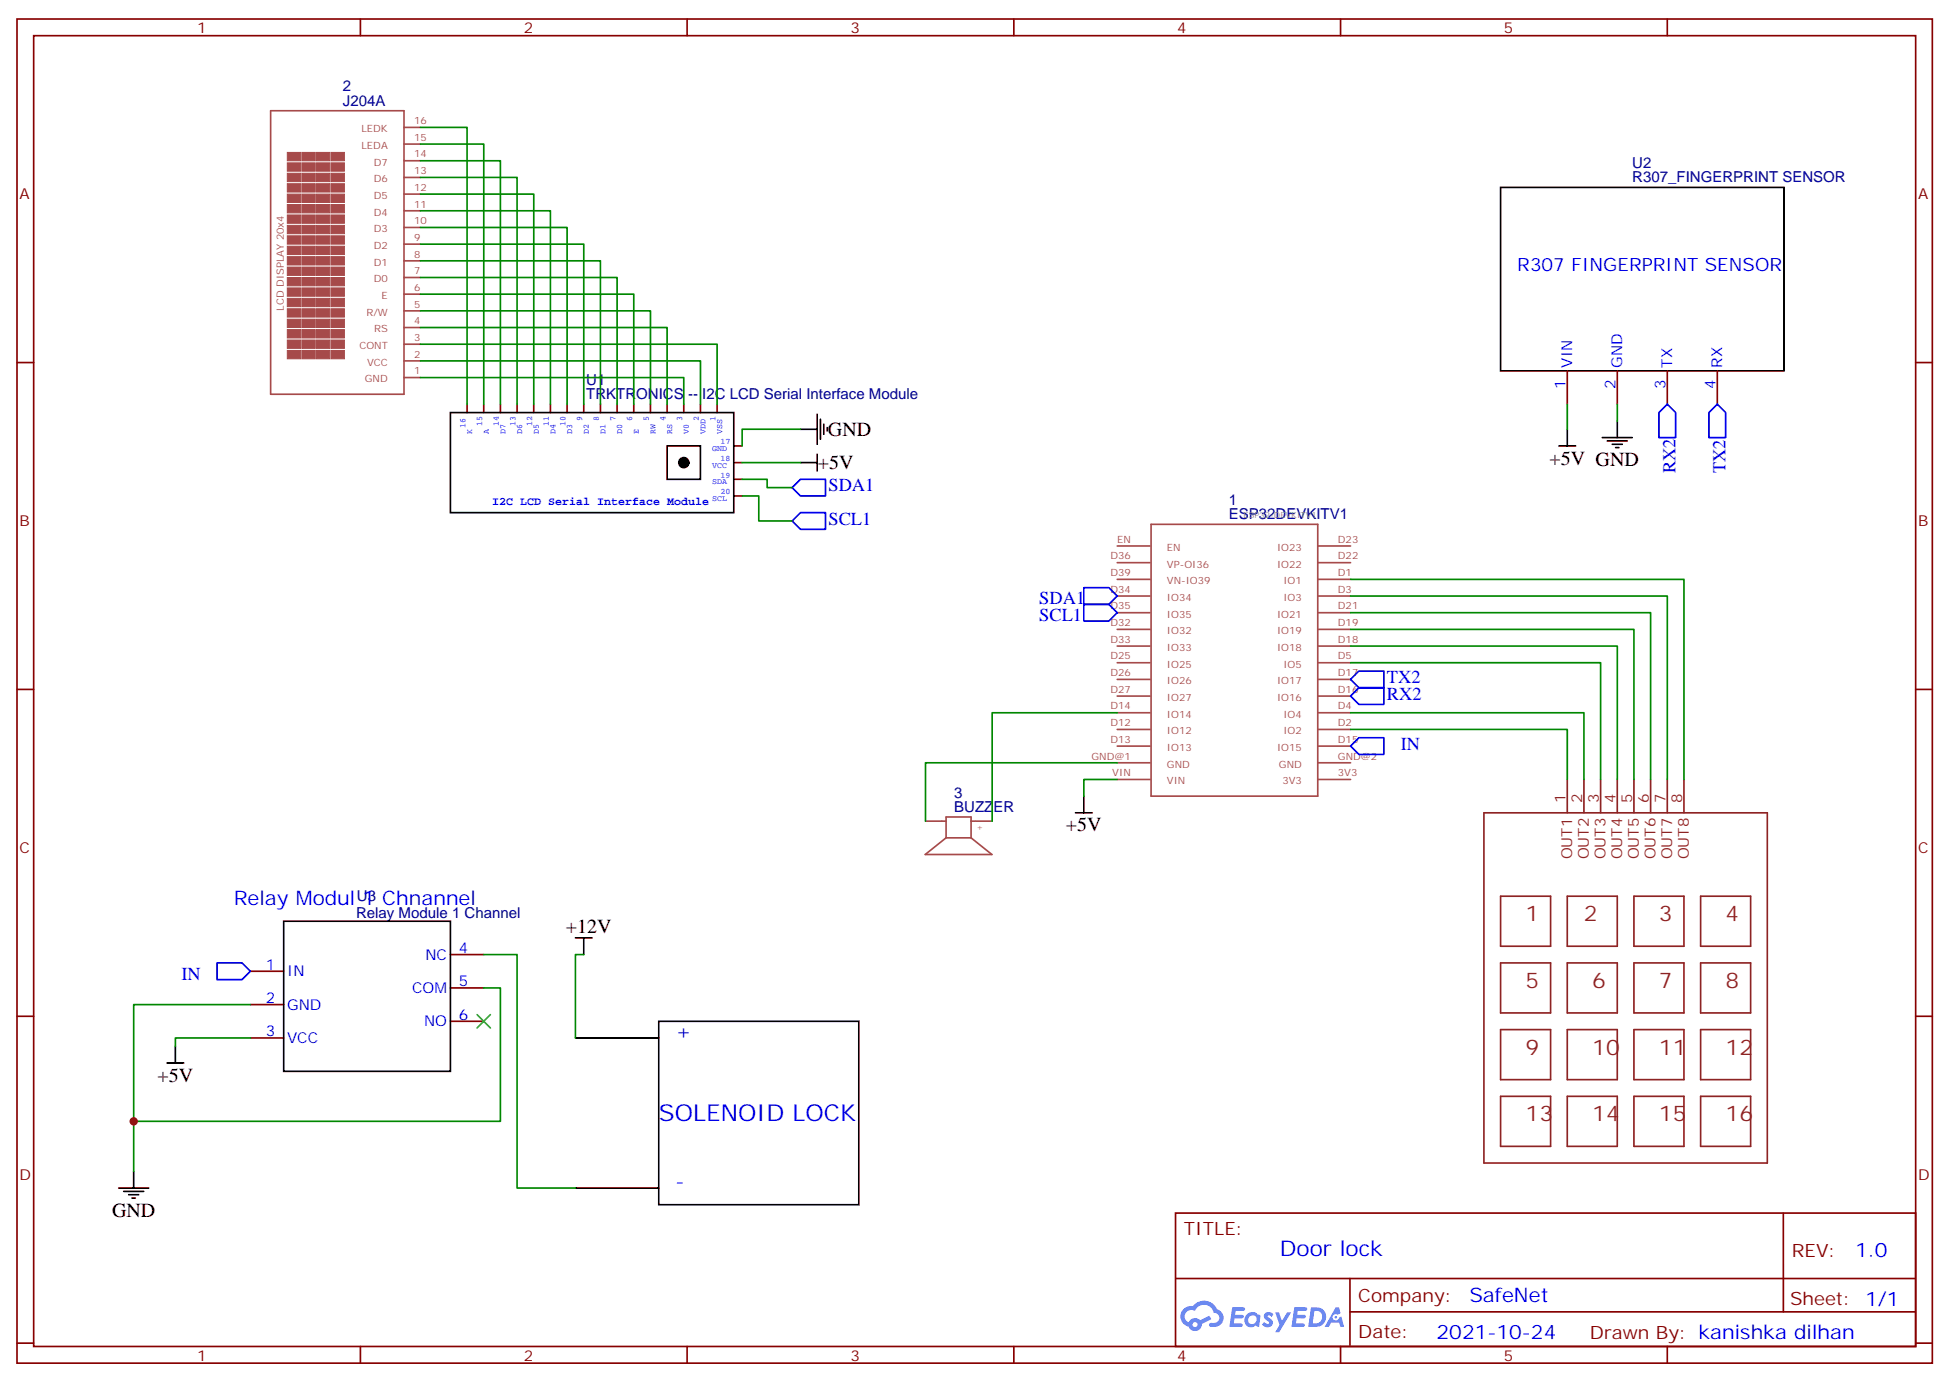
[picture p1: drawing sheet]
<svg xmlns="http://www.w3.org/2000/svg" width="412mm" height="292mm" viewBox="0 0 412 292" stroke-linecap="round" stroke-linejoin="round" font-family="sans-serif">
<g fill="none" stroke="#870000" stroke-width=".35">
<path d="M3.6 4h405.3v284.4h-405.3zM7.1 7.5h398.3v277.3h-398.3zM76.3 4v3.5M145.4 4v3.5M214.6 4v3.5M283.7 4v3.5M352.8 4v3.5M3.6 76.7h3.5M405.4 76.7h3.5M3.6 145.8h3.5M405.4 145.8h3.5M3.6 215h3.5"/>
<path d="M405.4 215h3.5M248.8 256.6h156.6v28.2h-156.6zM377.4 256.6v20.9M248.8 270.5h156.5M285.7 277.5h119.6M285.7 270.5v14.1M3.6 284.1h3.5M76.3 284.8v3.6M145.4 284.8v3.6M214.6 284.8v3.6M283.7 284.8v3.6M352.8 284.8v3.6"/>
<path d="M405.4 284.1h3.5"/>
</g>
<g fill="#5487ff">
<path d="M267.8 277.8a1.22 1.22 0 0 1 1.7 .3l-.4 .5a.47 .47 0 0 0-.3-.4 .47 .47 0 0 0-.6 .2l.1 .1a1.55 1.55 0 0 1 1.1 1.5 1.34 1.34 0 0 1-2.3 .2l.4-.5 .8 .4a.29 .29 0 0 0 .3-.3 .29 .29 0 0 0-.3-.3 1.04 1.04 0 0 1-.5-1.7z"/>
<path d="M260.8 276.5h2.1a.43 .43 0 0 1 .5 .1 .43 .43 0 0 1 .1 .5l-.4 .2h-1.6l-.1 .8h1.5a.37 .37 0 0 1 .3 .4 .37 .37 0 0 1-.4 .4h-1.5l-.2 1.1h1.3a.43 .43 0 0 1 .5 0 .43 .43 0 0 1 .1 .5l-.4 .2h-2.4z"/>
<path d="M273.9 276.5h2.1a.43 .43 0 0 1 .5 .1 .43 .43 0 0 1 .1 .5l-.3 .2h-1.7l-.1 .8h1.5a.37 .37 0 0 1 .4 .4 .37 .37 0 0 1-.4 .4h-1.6l-.1 1.1h1.2a.43 .43 0 0 1 .5 0 .43 .43 0 0 1 .1 .5l-.3 .2h-2.5z"/>
<path d="M282.7 276.5h.7l.3 1.3-.6 .3a.69 .69 0 0 0-1 .3 .69 .69 0 0 0 .4 1 .69 .69 0 0 0 .9-.7l.5-.2 .5 2.2h-.7l-.3-.9h-1.7l-.5 .9h-.9z"/>
<path d="M269.9 277.6h.8l.6 1.8 1.1-1.8h.8l-2.5 4.2h-.8l.9-1.5z"/>
<path d="M277.5 276.5l-.6 4.2h1.3a2.11 2.11 0 0 0 2.5-2.1 2.11 2.11 0 0 0-2.6-2.1zM278.2 277.3a1.39 1.39 0 0 1 1.6 1.4 1.39 1.39 0 0 1-1.7 1.3h-.3z"/>
<path d="M263.8 278.2a1.47 1.47 0 0 0-.2 2.1 1.47 1.47 0 0 0 2.1 .1l.8 .3 .2-2.3-.1-.3h-.4a1.49 1.49 0 0 0-2.4 .1zM264.4 278.5a.92 .92 0 0 1 1.6 .6 .92 .92 0 0 1-1.3 1 .9 .9 0 0 1-.3-1.6z"/>
<path d="M250.5 276.9a2.18 2.18 0 0 0 1.1 3.7 1.44 1.44 0 0 0 1.6 .9 1.44 1.44 0 0 0 1.1-1.4l2.1-1-.5-.8-1.9 1a1.47 1.47 0 0 0-2.4 .4 1.39 1.39 0 0 1-.7-1.9 1.39 1.39 0 0 1 2-.5 2.08 2.08 0 0 1 2.1-1.3 2.08 2.08 0 0 1 1.9 1.7 1.07 1.07 0 0 1 1.2 1 1.07 1.07 0 0 1-1.1 1.1h-.6a.43 .43 0 0 0-.5 .4 .43 .43 0 0 0 .4 .5 2 2 0 0 0 2.4-1 2 2 0 0 0-.7-2.6l-.5-.2a2.98 2.98 0 0 0-5-.6l-1.1 .1zM252.4 280.2a.55 .55 0 0 1 1.1 0 .55 .55 0 0 1-1.1 0z"/>
<circle cx="282.7" cy="278.6" r=".26"/>
</g>
<g fill="none" stroke="#a64a4a" stroke-width=".35">
<path d="M57.3 23.4h28.2v60h-28.2zM85.5 37.5h3.5M85.5 34h3.5M85.5 30.5h3.5M85.5 27h3.5M85.5 58.7h3.5M85.5 55.2h3.5M85.5 51.6h3.5M85.5 48.1h3.5M85.5 44.6h3.5M85.5 41.1h3.5M85.5 79.9h3.5"/>
<path d="M85.5 76.3h3.5M85.5 72.8h3.5M85.5 69.3h3.5M85.5 65.8h3.5M85.5 62.2h3.5M236.4 119h7M236.4 115.5h7M243.6 110.9h35.3v57.5h-35.3zM278.9 119h6.9M278.9 115.5h6.9M236.4 136.7h7M236.4 133.1h7"/>
<path d="M236.4 129.6h7M236.4 126.1h7M236.4 122.6h7M278.9 136.7h6.9M278.9 133.1h6.9M278.9 129.6h6.9M278.9 126.1h6.9M278.9 122.6h6.9M236.4 157.8h7M236.4 154.3h7M236.4 150.8h7M236.4 147.2h7"/>
<path d="M236.4 143.7h7M236.4 140.2h7M278.9 157.8h6.9M278.9 154.3h6.9M278.9 150.8h6.9M278.9 147.2h6.9M278.9 143.7h6.9M278.9 140.2h6.9M195.9 173.7h4.3M200.2 177.2v-4.4h5.3v4.4M200.2 177.2h5.3M200.2 177.2l-4.4 3.6h14.1l-4.4-3.6"/>
<path d="M205.5 173.7h.9M206.5 173.7h3.5M236.4 164.9h7M236.4 161.4h7M278.9 164.9h6.9M278.9 161.4h6.9"/>
</g>
<g fill="none" stroke="#870000" stroke-width=".35">
<path d="M331.7 78.5v7M342.3 78.5v7M352.8 78.5v7M363.4 78.5v7M98.8 85.5v1.8M102.4 85.5v1.8M105.9 85.5v1.8M109.4 85.5v1.8M113 85.5v1.8M116.5 85.5v1.8M120 85.5v1.8M123.5 85.5v1.8"/>
<path d="M127.1 85.5v1.8M130.6 85.5v1.8M134.1 85.5v1.8M137.7 85.5v1.8M141.2 85.5v1.8M144.7 85.5v1.8M148.2 85.5v1.8M151.8 85.5v1.8M155.3 94.3h1.8M155.3 97.9h1.8M155.3 101.4h1.8M155.3 104.9h1.8"/>
<path d="M53 205.5h7M53 212.5h7M53 219.6h7M95.3 201.9h7.1M95.3 209h7.1M95.3 216h7.1"/>
</g>
<g fill="none" stroke="#000" stroke-width=".35">
<path d="M317.6 39.7h59.9v38.8h-59.9zM95.3 87.3h60v21.1h-60zM141.2 94.3h7v7.1h-7zM169.4 90.8h3.5M169.4 97.9h3.5M172.9 87.6v6.4M172.9 96.1v3.5M173.6 88.7v4.2M174.3 89.7v2.2M175 90.5v.7M329.9 94.3h3.5M331.7 90.8v3.5"/>
<path d="M339.1 92.6h6.3M340.1 93.3h4.3M341.2 94h2.1M341.9 94.7h.7M342.3 89v3.6M227.6 171.9h3.5M229.4 168.4v3.5M60 194.9h35.3v31.7h-35.3zM121.8 198.4h3.5M123.5 198.4v3.5M121.8 219.6h17.6M139.4 216h42.4v38.8h-42.4z"/>
<path d="M35.3 224.9h3.6M37.1 221.3v3.6M25.1 251.3h6.4M26.2 252h4.2M27.2 252.7h2.2M27.9 253.4h.7M28.3 247.8v3.5M121.8 251.3h17.6"/>
</g>
<circle cx="144.7" cy="97.9" r="1.06" fill="#000" stroke="#000" stroke-width=".35"/>
<g fill="#a64a4a" stroke="#a64a4a" stroke-width=".21">
<path d="M60.8 74.1h2.8v1.8h-2.8z"/>
<path d="M60.8 71.9h2.8v1.8h-2.8z"/>
<path d="M60.8 69.7h2.8v1.8h-2.8z"/>
<path d="M60.8 67.5h2.8v1.8h-2.8z"/>
<path d="M60.8 65.3h2.8v1.8h-2.8z"/>
<path d="M60.8 63.1h2.8v1.8h-2.8z"/>
<path d="M60.8 60.9h2.8v1.8h-2.8z"/>
<path d="M60.8 58.7h2.8v1.8h-2.8z"/>
<path d="M60.8 56.5h2.8v1.8h-2.8z"/>
<path d="M60.8 54.3h2.8v1.8h-2.8z"/>
<path d="M60.8 52.1h2.8v1.8h-2.8z"/>
<path d="M60.8 49.9h2.8v1.7h-2.8z"/>
<path d="M60.8 47.7h2.8v1.7h-2.8z"/>
<path d="M60.8 45.5h2.8v1.7h-2.8z"/>
<path d="M60.8 43.3h2.8v1.7h-2.8z"/>
<path d="M60.8 41.1h2.8v1.7h-2.8z"/>
<path d="M60.8 38.9h2.8v1.7h-2.8z"/>
<path d="M60.8 36.7h2.8v1.7h-2.8z"/>
<path d="M60.8 34.4h2.8v1.8h-2.8z"/>
<path d="M60.8 32.2h2.8v1.8h-2.8z"/>
<path d="M63.9 74.1h2.8v1.8h-2.8z"/>
<path d="M63.9 71.9h2.8v1.8h-2.8z"/>
<path d="M63.9 69.7h2.8v1.8h-2.8z"/>
<path d="M63.9 67.5h2.8v1.8h-2.8z"/>
<path d="M63.9 65.3h2.8v1.8h-2.8z"/>
<path d="M63.9 63.1h2.8v1.8h-2.8z"/>
<path d="M63.9 60.9h2.8v1.8h-2.8z"/>
<path d="M63.9 58.7h2.8v1.8h-2.8z"/>
<path d="M63.9 56.5h2.8v1.8h-2.8z"/>
<path d="M63.9 54.3h2.8v1.8h-2.8z"/>
<path d="M63.9 52.1h2.8v1.8h-2.8z"/>
<path d="M63.9 49.9h2.8v1.7h-2.8z"/>
<path d="M63.9 47.7h2.8v1.7h-2.8z"/>
<path d="M63.9 45.5h2.8v1.7h-2.8z"/>
<path d="M63.9 43.3h2.8v1.7h-2.8z"/>
<path d="M63.9 41.1h2.8v1.7h-2.8z"/>
<path d="M63.9 38.9h2.8v1.7h-2.8z"/>
<path d="M63.9 36.7h2.8v1.7h-2.8z"/>
<path d="M63.9 34.4h2.8v1.8h-2.8z"/>
<path d="M63.9 32.2h2.8v1.8h-2.8z"/>
<path d="M67 74.1h2.8v1.8h-2.8z"/>
<path d="M67 71.9h2.8v1.8h-2.8z"/>
<path d="M67 69.7h2.8v1.8h-2.8z"/>
<path d="M67 67.5h2.8v1.8h-2.8z"/>
<path d="M67 65.3h2.8v1.8h-2.8z"/>
<path d="M67 63.1h2.8v1.8h-2.8z"/>
<path d="M67 60.9h2.8v1.8h-2.8z"/>
<path d="M67 58.7h2.8v1.8h-2.8z"/>
<path d="M67 56.5h2.8v1.8h-2.8z"/>
<path d="M67 54.3h2.8v1.8h-2.8z"/>
<path d="M67 52.1h2.8v1.8h-2.8z"/>
<path d="M67 49.9h2.8v1.7h-2.8z"/>
<path d="M67 47.7h2.8v1.7h-2.8z"/>
<path d="M67 45.5h2.8v1.7h-2.8z"/>
<path d="M67 43.3h2.8v1.7h-2.8z"/>
<path d="M67 41.1h2.8v1.7h-2.8z"/>
<path d="M67 38.9h2.8v1.7h-2.8z"/>
<path d="M67 36.7h2.8v1.7h-2.8z"/>
<path d="M67 34.4h2.8v1.8h-2.8z"/>
<path d="M67 32.2h2.8v1.8h-2.8z"/>
<path d="M70.1 74.1h2.8v1.8h-2.8z"/>
<path d="M70.1 71.9h2.8v1.8h-2.8z"/>
<path d="M70.1 69.7h2.8v1.8h-2.8z"/>
<path d="M70.1 67.5h2.8v1.8h-2.8z"/>
<path d="M70.1 65.3h2.8v1.8h-2.8z"/>
<path d="M70.1 63.1h2.8v1.8h-2.8z"/>
<path d="M70.1 60.9h2.8v1.8h-2.8z"/>
<path d="M70.1 58.7h2.8v1.8h-2.8z"/>
<path d="M70.1 56.5h2.8v1.8h-2.8z"/>
<path d="M70.1 54.3h2.8v1.8h-2.8z"/>
<path d="M70.1 52.1h2.8v1.8h-2.8z"/>
<path d="M70.1 49.9h2.8v1.7h-2.8z"/>
<path d="M70.1 47.7h2.8v1.7h-2.8z"/>
<path d="M70.1 45.5h2.8v1.7h-2.8z"/>
<path d="M70.1 43.3h2.8v1.7h-2.8z"/>
<path d="M70.1 41.1h2.8v1.7h-2.8z"/>
<path d="M70.1 38.9h2.8v1.7h-2.8z"/>
<path d="M70.1 36.7h2.8v1.7h-2.8z"/>
<path d="M70.1 34.4h2.8v1.8h-2.8z"/>
<path d="M70.1 32.2h2.8v1.8h-2.8z"/>
</g>
<g fill="none" stroke="#008700" stroke-width=".35">
<path d="M89 27h9.8v58.5M89 30.5h13.4v55M89 34h16.9v51.5M89 37.5h20.4v48M89 41.1h24v44.4M89 44.6h27.5v40.9M89 48.1h31v37.4M89 51.6h34.5v33.9M89 55.2h38.1v30.3M89 58.7h41.6v26.8M89 62.2h45.1v23.3M89 65.8h48.7v19.7"/>
<path d="M89 69.3h52.2v16.2M89 79.9h55.7v5.6M89 76.3h59.2v9.2M89 72.8h62.8v12.7M157.1 97.9h12.3M169.4 90.8h-12.3v3.5M331.7 85.5v5.3M342.3 85.5v3.5M157.1 101.4h5.2v1.8h5.3M157.1 104.9h3.5v5.3h7M285.8 136.7h56.5v28.2M285.8 133.1h60v31.8"/>
<path d="M285.8 129.6h63.5v35.3M285.8 126.1h67v38.8M285.8 122.6h70.6v42.3M236.4 150.8h-26.4v22.9M285.8 154.3h45.9v10.6M285.8 150.8h49.4v14.1M285.8 140.2h52.9v24.7M236.4 161.4h-40.5v12.3M236.4 164.9h-7v3.5M53 212.5h-24.7v35.3M53 219.6h-15.9v1.7M102.4 201.9h7v49.4h12.4"/>
<path d="M102.4 209h3.5v28.2h-77.6M123.5 201.9h-1.7v17.7"/>
</g>
<path d="M352.8 85.5l1.8 1.8v5.3h-3.5v-5.3zM361.7 87.3l1.7-1.8 1.8 1.8v5.3h-3.5zM167.6 103.2l1.8-1.8h5.3v3.5h-5.3zM167.6 110.2l1.8-1.8h5.3v3.6h-5.3zM229.4 124.3h5.3l1.7 1.8-1.7 1.7h-5.3zM229.4 127.8h5.3l1.7 1.8-1.7 1.8h-5.3zM285.8 147.2l1.8-1.7h5.3v3.5h-5.3zM287.6 142h5.3v3.5h-5.3l-1.8-1.8zM287.6 156.1h5.3v3.5h-5.3l-1.8-1.8zM45.9 203.7h5.3l1.8 1.8-1.8 1.7h-5.3z" fill="none" stroke="#00f" stroke-width=".35"/>
<g fill="none" stroke="#8c2424" stroke-width=".35">
<path d="M314 171.9h60v74.1h-60zM331.7 164.9v7M335.2 164.9v7M338.7 164.9v7M342.3 164.9v7M345.8 164.9v7M349.3 164.9v7M352.8 164.9v7M356.4 164.9v7M317.6 189.6h10.6v10.6h-10.6zM331.7 189.6h10.6v10.6h-10.6zM345.8 189.6h10.6v10.6h-10.6z"/>
<path d="M359.9 189.6h10.6v10.6h-10.6zM317.6 203.7h10.6v10.6h-10.6zM317.6 217.8h10.6v10.6h-10.6zM331.7 203.7h10.6v10.6h-10.6zM331.7 217.8h10.6v10.6h-10.6zM345.8 203.7h10.6v10.6h-10.6zM345.8 217.8h10.6v10.6h-10.6zM359.9 203.7h10.6v10.6h-10.6zM359.9 217.8h10.6v10.6h-10.6zM317.6 231.9h10.6v10.6h-10.6zM331.7 231.9h10.6v10.6h-10.6zM345.8 231.9h10.6v10.6h-10.6z"/>
<path d="M359.9 231.9h10.6v10.6h-10.6z"/>
</g>
<path d="M101 214.6l2.8 2.9M103.8 214.6l-2.8 2.9" fill="none" stroke="#3c3" stroke-width=".35"/>
<circle cx="28.3" cy="237.2" r=".88" fill="#c00"/>
<text font-size="4.9" fill="#00f" x="139.4" y="237.2">SOLENOID LOCK</text>
<g font-size="4.6" fill="#8d2323">
<text x="322.9" y="194.9">1</text>
<text x="335.2" y="194.9">2</text>
<text x="351.1" y="194.9">3</text>
<text x="365.2" y="194.9">4</text>
<text x="322.9" y="209">5</text>
<text x="337" y="209">6</text>
<text x="351.1" y="209">7</text>
<text x="365.2" y="209">8</text>
<text x="322.9" y="223.1">9</text>
<text x="337" y="223.1">10</text>
<text x="351.1" y="223.1">11</text>
<text x="365.2" y="223.1">12</text>
<text x="322.9" y="237.2">13</text>
<text x="337" y="237.2">14</text>
<text x="351.1" y="237.2">15</text>
<text x="365.2" y="237.2">16</text>
</g>
<text font-size="4.6" fill="#00f" x="270.9" y="265.6">Door lock</text>
<g font-size="4.2">
<text x="175.2" y="92.2">GND</text>
<text x="173.1" y="99.3">+5V</text>
<text x="327.9" y="98.3">+5V GND</text>
<text x="225.6" y="175.9">+5V</text>
<text x="119.7" y="197.4">+12V</text>
<text x="33.3" y="228.8">+5V</text>
<text x="23.7" y="257.4">GND</text>
</g>
<g font-size="4.2" fill="#00f">
<text x="49.5" y="191.3">Relay Modul 1 Chnannel</text>
<text x="142.9" y="219.6">+</text>
<text x="142.9" y="251.3">-</text>
<text x="392.6" y="265.9">1.0</text>
<text x="311" y="275.4">SafeNet</text>
<text x="304" y="283.2">2021-10-24</text>
</g>
<g font-size="3.9" fill="#00f">
<text x="321.1" y="57.3">R307 FINGERPRINT SENSOR</text>
<text x="354.6" y="100.1" transform="rotate(-90 354.6 100.1)">RX2</text>
<text x="365.2" y="100.1" transform="rotate(-90 365.2 100.1)">TX2</text>
<text x="175.3" y="103.9">SDA1</text>
<text x="175.3" y="111">SCL1</text>
<text x="220" y="127.8">SDA1</text>
<text x="220" y="131.4">SCL1</text>
<text x="293.5" y="148">RX2</text>
<text x="293.5" y="144.5">TX2</text>
<text x="296.4" y="158.6">IN</text>
<text x="38.4" y="207.2">IN</text>
</g>
<g font-size="3.9" fill="#800">
<text x="250.5" y="261.2">TITLE:</text>
<text x="379.2" y="265.9">REV:</text>
<text x="287.5" y="275.4">Company:</text>
<text x="378.8" y="276">Sheet: 1/1</text>
<text x="287.5" y="283.1">Date:</text>
<text x="336.5" y="283.2">Drawn By: kanishka dilhan</text>
</g>
<g font-size="3.2" fill="#800">
<text x="41.7" y="7">1</text>
<text x="110.8" y="7">2</text>
<text x="180" y="7">3</text>
<text x="249.1" y="7">4</text>
<text x="318.3" y="7">5</text>
<text x="4.1" y="42.1">A</text>
<text x="405.9" y="42.1">A</text>
<text x="4.1" y="111.3">B</text>
<text x="405.9" y="111.3">B</text>
<text x="4.1" y="180.4">C</text>
<text x="405.9" y="180.4">C</text>
<text x="4.1" y="249.6">D</text>
<text x="405.9" y="249.6">D</text>
<text x="41.7" y="287.8">1</text>
<text x="110.8" y="287.8">2</text>
<text x="180" y="287.8">3</text>
<text x="249.1" y="287.8">4</text>
<text x="318.3" y="287.8">5</text>
</g>
<g font-size="3.2" fill="#000080">
<text x="72.6" y="22.4">J204A</text>
<text x="72.6" y="19.2">2</text>
<text x="345.5" y="35.5">U2</text>
<text x="345.5" y="38.6">R307_FINGERPRINT SENSOR</text>
<text x="124.1" y="81.4">U1</text>
<text x="124.1" y="84.5">TRKTRONICS -- I2C LCD Serial Interface Module</text>
<text x="260.1" y="106.9">1</text>
<text x="260.1" y="109.9">ESP32DEVKITV1</text>
<text x="201.9" y="171.8">BUZZER</text>
<text x="201.9" y="168.7">3</text>
<text x="75.6" y="190.6">U3</text>
<text x="75.4" y="194.2">Relay Module 1 Channel</text>
</g>
<g font-size="3.2" fill="#00f">
<text x="332.7" y="77.8" transform="rotate(-90 332.7 77.8)">VIN</text>
<text x="343.3" y="77.8" transform="rotate(-90 343.3 77.8)">GND</text>
<text x="353.9" y="77.8" transform="rotate(-90 353.9 77.8)">TX</text>
<text x="364.5" y="77.8" transform="rotate(-90 364.5 77.8)">RX</text>
<text x="331.3" y="82.2" transform="rotate(-90 331.3 82.2)">1</text>
<text x="341.9" y="82.2" transform="rotate(-90 341.9 82.2)">2</text>
<text x="352.5" y="82.2" transform="rotate(-90 352.5 82.2)">3</text>
<text x="363.1" y="82.2" transform="rotate(-90 363.1 82.2)">4</text>
<text x="90" y="203">NC</text>
<text x="97.1" y="201.6">4</text>
<text x="56.3" y="205.1">1</text>
<text x="60.7" y="206.5">IN</text>
<text x="97.1" y="208.6">5</text>
<text x="56.3" y="212.2">2</text>
<text x="60.7" y="213.6">GND</text>
<text x="87.2" y="210">COM</text>
<text x="97.1" y="215.7">6</text>
<text x="56.3" y="219.2">3</text>
<text x="60.7" y="220.6">VCC</text>
<text x="89.7" y="217.1">NO</text>
</g>
<g font-size="3.2" fill="#8d2323">
<text x="331.3" y="169.8" transform="rotate(-90 331.3 169.8)">1</text>
<text x="334.9" y="169.8" transform="rotate(-90 334.9 169.8)">2</text>
<text x="338.4" y="169.8" transform="rotate(-90 338.4 169.8)">3</text>
<text x="341.9" y="169.8" transform="rotate(-90 341.9 169.8)">4</text>
<text x="345.4" y="169.8" transform="rotate(-90 345.4 169.8)">5</text>
<text x="349" y="169.8" transform="rotate(-90 349 169.8)">6</text>
<text x="352.5" y="169.8" transform="rotate(-90 352.5 169.8)">7</text>
<text x="356" y="169.8" transform="rotate(-90 356 169.8)">8</text>
<text x="332.7" y="181.8" transform="rotate(-90 332.7 181.8)">OUT1</text>
<text x="336.3" y="181.8" transform="rotate(-90 336.3 181.8)">OUT2</text>
<text x="339.8" y="181.8" transform="rotate(-90 339.8 181.8)">OUT3</text>
<text x="343.3" y="181.8" transform="rotate(-90 343.3 181.8)">OUT4</text>
<text x="346.9" y="181.8" transform="rotate(-90 346.9 181.8)">OUT5</text>
<text x="350.4" y="181.8" transform="rotate(-90 350.4 181.8)">OUT6</text>
<text x="353.9" y="181.8" transform="rotate(-90 353.9 181.8)">OUT7</text>
<text x="357.4" y="181.8" transform="rotate(-90 357.4 181.8)">OUT8</text>
</g>
<text font-size="2.5" fill="#00f" x="104.2" y="106.7">I2C LCD Serial Interface Module</text>
<g font-size="2.1" fill="#a54b4b">
<text x="76.5" y="28">LEDK</text>
<text x="87.6" y="29.8">15</text>
<text x="87.6" y="26.3">16</text>
<text x="76.5" y="31.5">LEDA</text>
<text x="79.1" y="35">D7</text>
<text x="87.6" y="33.3">14</text>
<text x="79.1" y="38.6">D6</text>
<text x="87.6" y="40.4">12</text>
<text x="87.6" y="36.8">13</text>
<text x="79.1" y="45.6">D4</text>
<text x="79.1" y="42.1">D5</text>
<text x="87.6" y="47.4">10</text>
<text x="87.6" y="43.9">11</text>
<text x="79.1" y="52.7">D2</text>
<text x="79.1" y="49.2">D3</text>
<text x="87.6" y="51">9</text>
<text x="79.1" y="59.7">D0</text>
<text x="79.1" y="56.2">D1</text>
<text x="87.6" y="58">7</text>
<text x="87.6" y="54.5">8</text>
<text x="60.1" y="65.8" transform="rotate(-90 60.1 65.8)">LCD DISPLAY 20x4</text>
<text x="80.7" y="63.3">E</text>
<text x="87.6" y="65.1">5</text>
<text x="87.6" y="61.5">6</text>
<text x="77.6" y="66.8">R/W</text>
<text x="79.2" y="70.3">RS</text>
<text x="87.6" y="68.6">4</text>
<text x="76.1" y="73.9">CONT</text>
<text x="77.7" y="77.4">VCC</text>
<text x="87.6" y="75.6">2</text>
<text x="87.6" y="72.1">3</text>
<text x="77.2" y="80.9">GND</text>
<text x="87.6" y="79.2">1</text>
<text x="235" y="118.3">D36</text>
<text x="236.4" y="114.8">EN</text>
<text x="247" y="116.5">EN</text>
<text x="270.3" y="116.5">IO23</text>
<text x="283.2" y="118.3">D22</text>
<text x="283.2" y="114.8">D23</text>
<text x="235" y="121.9">D39</text>
<text x="235" y="125.4">D34</text>
<text x="247" y="120.1">VP-OI36</text>
<text x="247" y="123.6">VN-IO39</text>
<text x="270.3" y="120.1">IO22</text>
<text x="271.6" y="123.6">IO1</text>
<text x="283.2" y="125.4">D3</text>
<text x="283.2" y="121.9">D1</text>
<text x="235" y="128.9">D35</text>
<text x="247" y="127.1">IO34</text>
<text x="247" y="130.7">IO35</text>
<text x="270.3" y="130.7">IO21</text>
<text x="271.6" y="127.1">IO3</text>
<text x="283.2" y="128.9">D21</text>
<text x="235" y="132.4">D32</text>
<text x="235" y="136">D33</text>
<text x="247" y="134.2">IO32</text>
<text x="247" y="137.7">IO33</text>
<text x="270.3" y="137.7">IO18</text>
<text x="270.3" y="134.2">IO19</text>
<text x="283.2" y="136">D18</text>
<text x="283.2" y="132.4">D19</text>
<text x="235" y="139.5">D25</text>
<text x="235" y="143">D26</text>
<text x="247" y="141.2">IO25</text>
<text x="271.6" y="141.2">IO5</text>
<text x="283.2" y="143">D17</text>
<text x="283.2" y="139.5">D5</text>
<text x="235" y="146.6">D27</text>
<text x="247" y="144.8">IO26</text>
<text x="247" y="148.3">IO27</text>
<text x="270.3" y="148.3">IO16</text>
<text x="270.3" y="144.8">IO17</text>
<text x="283.2" y="146.6">D16</text>
<text x="235" y="150.1">D14</text>
<text x="235" y="153.6">D12</text>
<text x="247" y="151.8">IO14</text>
<text x="247" y="155.3">IO12</text>
<text x="271.6" y="155.3">IO2</text>
<text x="271.6" y="151.8">IO4</text>
<text x="283.2" y="153.6">D2</text>
<text x="283.2" y="150.1">D4</text>
<text x="231" y="160.7">GND@1</text>
<text x="235" y="157.1">D13</text>
<text x="247" y="158.9">IO13</text>
<text x="270.3" y="158.9">IO15</text>
<text x="283.2" y="160.7">GND@2</text>
<text x="283.2" y="157.1">D15</text>
<text x="235.4" y="164.2">VIN</text>
<text x="247" y="162.4">GND</text>
<text x="247" y="165.9">VIN</text>
<text x="270.7" y="162.4">GND</text>
<text x="271.4" y="165.9">3V3</text>
<text x="283.2" y="164.2">3V3</text>
</g>
<g font-size="1.8" fill="#00f">
<text x="123.2" y="89" transform="rotate(-90 123.2 89)">9</text>
<text x="126.7" y="89" transform="rotate(-90 126.7 89)">8</text>
<text x="130.2" y="89" transform="rotate(-90 130.2 89)">7</text>
<text x="133.8" y="89" transform="rotate(-90 133.8 89)">6</text>
<text x="137.3" y="89" transform="rotate(-90 137.3 89)">5</text>
<text x="140.8" y="89" transform="rotate(-90 140.8 89)">4</text>
<text x="144.4" y="89" transform="rotate(-90 144.4 89)">3</text>
<text x="147.9" y="89" transform="rotate(-90 147.9 89)">2</text>
<text x="151.4" y="89" transform="rotate(-90 151.4 89)">1</text>
<text x="98.5" y="90.5" transform="rotate(-90 98.5 90.5)">16</text>
<text x="99.9" y="91.9" transform="rotate(-90 99.9 91.9)">K</text>
<text x="102" y="90.1" transform="rotate(-90 102 90.1)">15</text>
<text x="103.4" y="91.9" transform="rotate(-90 103.4 91.9)">A</text>
<text x="105.6" y="90.1" transform="rotate(-90 105.6 90.1)">14</text>
<text x="107" y="91.9" transform="rotate(-90 107 91.9)">D7</text>
<text x="109.1" y="90.1" transform="rotate(-90 109.1 90.1)">13</text>
<text x="110.5" y="91.9" transform="rotate(-90 110.5 91.9)">D6</text>
<text x="112.6" y="90.1" transform="rotate(-90 112.6 90.1)">12</text>
<text x="114" y="91.9" transform="rotate(-90 114 91.9)">D5</text>
<text x="116.1" y="90.1" transform="rotate(-90 116.1 90.1)">11</text>
<text x="117.5" y="91.9" transform="rotate(-90 117.5 91.9)">D4</text>
<text x="119.7" y="90.1" transform="rotate(-90 119.7 90.1)">10</text>
<text x="121.1" y="91.9" transform="rotate(-90 121.1 91.9)">D3</text>
<text x="124.6" y="91.9" transform="rotate(-90 124.6 91.9)">D2</text>
<text x="128.1" y="91.9" transform="rotate(-90 128.1 91.9)">D1</text>
<text x="131.7" y="91.9" transform="rotate(-90 131.7 91.9)">D0</text>
<text x="135.2" y="91.9" transform="rotate(-90 135.2 91.9)">E</text>
<text x="138.7" y="91.9" transform="rotate(-90 138.7 91.9)">RW</text>
<text x="142.2" y="91.9" transform="rotate(-90 142.2 91.9)">RS</text>
<text x="145.8" y="91.9" transform="rotate(-90 145.8 91.9)">V0</text>
<text x="149.3" y="91.9" transform="rotate(-90 149.3 91.9)">VDD</text>
<text x="150.7" y="95.4">GND</text>
<text x="152.5" y="94">17</text>
<text x="152.8" y="91.9" transform="rotate(-90 152.8 91.9)">VSS</text>
<text x="150.7" y="98.9">VCC</text>
<text x="152.5" y="97.5">18</text>
<text x="152.5" y="101">19</text>
<text x="150.7" y="102.4">SDA</text>
<text x="150.7" y="106">SCL</text>
<text x="152.5" y="104.6">20</text>
</g>
<text font-size="1.8" fill="#838383" x="263.2" y="109.7">ESP32-DEVKITV1</text>
<text font-size="1.8" fill="#a54b4b" x="206.7" y="175.7">+</text>
</svg>
